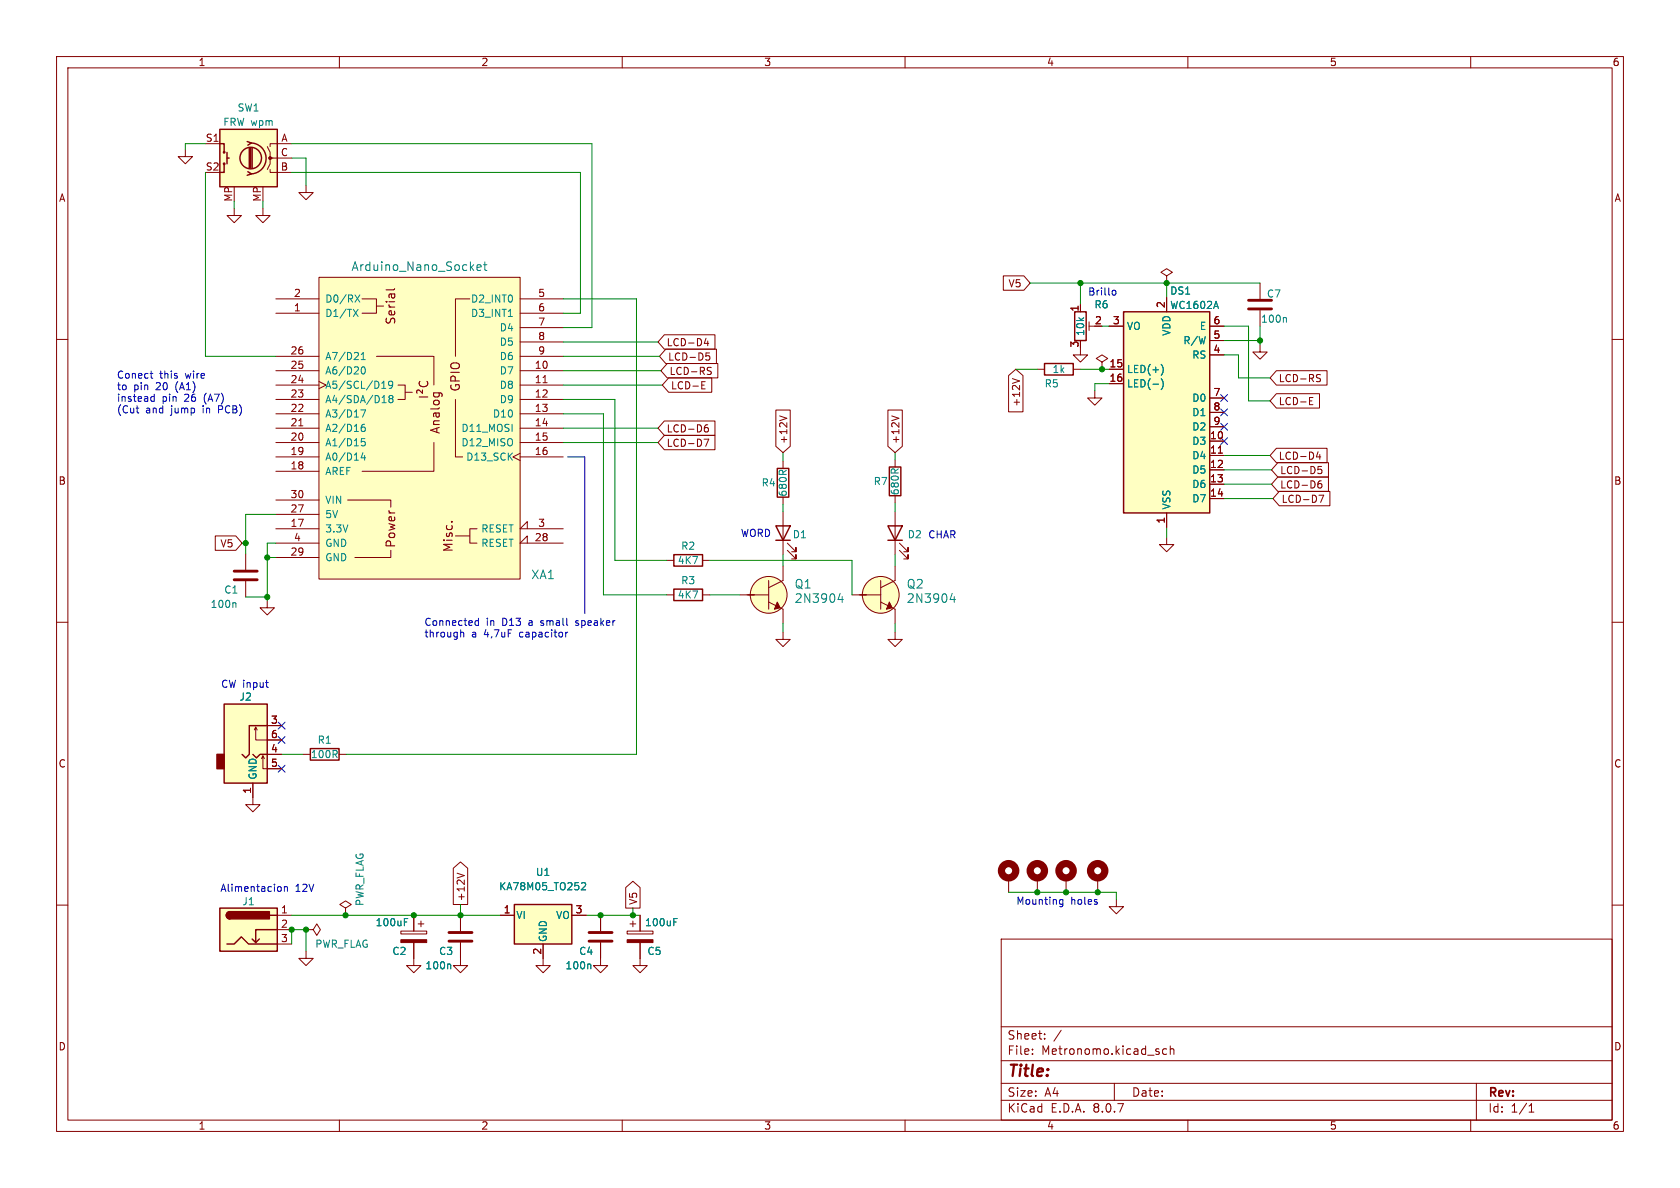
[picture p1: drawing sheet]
<svg xmlns="http://www.w3.org/2000/svg" width="297mm" height="210mm" viewBox="0 0 297 210" stroke-linecap="round" stroke-linejoin="round" font-family="sans-serif">
<g fill="none" stroke="#840000" stroke-width=".18">
<path d="M10 10h277v190h-277zM12 12h273v186h-273zM60 10v2M110 10v2M160 10v2M210 10v2M260 10v2M54.1 32.8v1.2h1.3l-1.3 1.3-1.3-1.3h1.3M10 60h2M285 60h2M10 110h2M285 110h2"/>
<path d="M44.7 141v1.2h1.3l-1.3 1.3-1.3-1.3h1.3M10 160h2M177 166h108v32h-108zM285 160h2M60 198v2M110 198v2M160 198v2M177 194.5h108M177 191.5h108M177 187.5h108M177 181.5h108M182.5 186.3v.1"/>
<path d="M182.5 185.5v.1M184.7 183.6v.1M184.7 182.8v.1M187.6 182.1l-1.3 2M197 191.5v3M206.2 185.5l-.4-.1-.3 .3v.4l.2 .2h.5M206.9 185.5l.2-.1 .4 .1v.9M206.9 184.9v1.5M210 198v2M260 198v2M261 191.5v6.5M270.3 196.6h.9"/>
<path d="M270.3 195.5l.4-.4v1.5"/>
</g>
<path d="M56.4 49h35.5v53.4h-35.5z" fill="#ffffc2"/>
<g fill="none" stroke="#840000" stroke-width=".18">
<path d="M41.4 36.8v1.3h1.3l-1.3 1.3-1.3-1.3h1.3M48.8 55.4h7.6M48.8 52.8h7.6M56.4 49h35.5v53.4h-35.5zM64 52.8h2.5v2.6h-2.5M66.5 54.1h1.3M83.1 52.8h-2.6v10.2M91.9 55.4h7.7M91.9 52.8h7.7M91.9 57.9h7.7M222.8 50v2.8M222.8 54.9v2.8"/>
<path d="M48.8 65.5h7.6M48.8 68.1h7.6M48.8 70.6h7.6M48.8 73.2h7.6M48.8 75.7h7.6M48.8 78.2h7.6M48.8 63h7.6M52.8 75.3h.7M56.4 67.4l1.3 .7-1.3 .6M66.5 63h10.2v5.1M70.4 68.1h1.2v2.5h-1.2M71.6 69.3h1.3"/>
<path d="M76.7 78.2v5.1h-12.7M80.5 70.6v10.2h1.3M91.9 65.5h7.7M91.9 68.1h7.7M91.9 70.6h7.7M91.9 73.2h7.7M91.9 75.7h7.7M91.9 78.2h7.7M91.9 63h7.7M91.9 60.5h7.7M96 67.7h.7M43.4 97.9v2.8"/>
<path d="M48.8 80.8h7.6M48.8 93.5h7.6M48.8 83.3h7.6M48.8 90.9h7.6M48.8 96h7.6M48.8 98.6h7.6M48.8 88.4h7.6M61.5 88.4h7.6v1.3M69.1 97.3v1.3h-6.4M80.5 94.7h2.6M84.3 93.5h-1.2v2.5h1.2M91.9 80.1l-1.2 .7 1.2 .6"/>
<path d="M91.9 80.8h7.7M93.2 96v-1.3l-1.3 1.3h7.7M93.2 93.5v-1.3l-1.3 1.3h7.7M43.4 102.7v2.8M47.2 106.2v1.2h1.3l-1.3 1.3-1.2-1.3h1.2M194.1 155.2v2.5M197.4 159v1.3h1.2l-1.2 1.2-1.3-1.2h1.3"/>
</g>
<path d="M69.8 51l-.2 .2h-1.3M74.1 70.2h1.5M74.2 67.4a.61 .61 0 0 0 0 .8 .61 .61 0 0 0 .8 .2 .57 .57 0 0 0 .6-.3 .57 .57 0 0 0-.1-.7M74.7 68.9v.6l-.5-.5a.31 .31 0 0 0-.5 .2v.3M76.6 69.5h1.3l.3 .2M76.7 69.5l-.1 .4M77.6 69.5l.1 .4M79.8 92.2h.1" fill="none" stroke="#840000" stroke-width=".19"/>
<g fill="none" stroke="#008484" stroke-width=".18">
<path d="M62.5 54.7l.8 1.3M62.8 52.1l.8 1.3M63.3 54.7l-.8 1.3M63.6 52.1l-.8 1.3M84.3 47.3l.8-.1-.1-.3-.5-.1-.2 .2 .1 .7h.6M85.5 46.8h.6M85.7 46.3v1.3l.4 .2M89.9 56h.7M227.2 56.1l.2 .2v.7M63.8 72.5h.8l-.5 1.2M63.9 65.3l.1-.3 .2-.2a.68 .68 0 0 1 .4 .7 .68 .68 0 0 1-.4 .6l-.2-.1-.1-.4M63.9 75.7l.2-.2h.2l.3 .2v.3l-.3 .3-.3-.1-.1-.2"/>
<path d="M63.9 63.6h.7M63.9 62.7l.3-.4v1.3M64.5 75l-.4 .1-.2 .4M64.5 77.5h-.6v.6l.1-.1 .5 .1 .1 .2-.1 .4-.2 .1-.4-.1M67.5 68.7h.7M67.5 71.2h.8M67.7 67.6l.1-.2v1.3M69 70.5l-.2 .2v.4l.2 .1 .4-.1 .1-.2v-.2l-.3-.2M69 70.5l-.2-.3 .2-.3h.2l.3 .3-.3 .3M69 70.5h.2M69.4 67.9l-.2 .3-.4-.1-.1-.2 .1-.5h.4l.2 .1a.84 .84 0 0 1-.3 1.2h-.3M64.2 80l-.3 .9h.7"/>
<path d="M64.5 80.5v.9M41.5 106.5l.2 .2v.7"/>
</g>
<path d="M220.7 53.1h4.1M220.7 54.6h4.1M41.4 101h4.1M41.4 102.5h4.1" fill="none" stroke="#840000" stroke-width=".51"/>
<circle cx="194.1" cy="153.9" r="1.27" fill="none" stroke="#840000" stroke-width="1.3"/>
<path d="M38.9 22.9h10.1v10.1h-10.1z" fill="#ffffc2"/>
<g fill="none" stroke="#840000" stroke-width=".25">
<path d="M38.9 22.9h10.1v10.1h-10.1zM38.9 25.4h.7v1.5M39.6 29v1.5h-.7M40.1 27.9h.4M40.1 26.9v2.1M43.7 25l.7 .3-.6 .4M43.8 30.4l.6 .3-.7 .3M44.1 26.2v3.5M44.3 25.3a2.73 2.73 0 0 1 2.7 2.7 2.73 2.73 0 0 1-2.7 2.7M44.3 26.2v3.5M44.6 26.2v3.5M119.1 98h5.1v2.1h-5.1z"/>
<path d="M119.1 104.1h5.1v2.1h-5.1z"/>
<circle cx="39.6" cy="29" r=".13"/>
<circle cx="39.6" cy="26.9" r=".13"/>
<circle cx="44.3" cy="27.9" r="1.9"/>
</g>
<circle cx="47.8" cy="27.9" r=".25" fill="#840000" stroke="#840000" stroke-width=".18"/>
<path d="M32.8 26.4v1.3h1.2l-1.2 1.3-1.3-1.3h1.3M36.3 25.4h2.6M47.2 25.9l.6 1v1h.5M47.8 30v.5h3.8M51.6 25.4h-3.8v.5M51.6 27.9h-3.8v1.1l-.6 1M117.9 99.1h1.2M124.2 99.1h1.3M117.9 105.2h1.2M124.2 105.2h1.3" fill="none" stroke="#840000" stroke-width=".18"/>
<path d="M198.6 55.1h15.3v35.6h-15.3z" fill="#ffffc2"/>
<path d="M190 55.1h2v5.1h-2zM198.6 55.1h15.3v35.6h-15.3zM184.7 64.3h5v2h-5zM54.9 132.3h5v2.1h-5z" fill="none" stroke="#840000" stroke-width=".25"/>
<g fill="none" stroke="#840000" stroke-width=".18">
<path d="M46.5 36.8v1.3h1.3l-1.3 1.3-1.3-1.3h1.3M191 53.8v1.3M192.5 57.7h1M192.5 56.9v1.5M196.1 57.7h2.5M206.2 48.8l1.1-.7-1.1-.6-1 .6 1 .7v1.2M206.2 50h.1M206.2 52.6v2.5M213.9 57.7h2.5M183.4 65.3h1.3M189.7 65.3h1.3M191 61.5v1.2h1.3l-1.3 1.3-1.3-1.3h1.3"/>
<path d="M193.5 69.1v1.3h1.3l-1.3 1.2-1.2-1.2h1.2M194.8 64l1-.6-1-.7-1 .7 1 .6v1.3M194.8 65.3h.1M196.1 65.3h2.5M196.1 67.8h2.5M213.9 78h2.5M213.9 62.7h2.5M213.9 60.2h2.5M213.9 70.4h2.5M213.9 72.9h2.5M213.9 75.4h2.5M222.8 61v1.2h1.2l-1.2 1.3-1.3-1.3h1.3"/>
<path d="M206.2 95v1.3h1.3l-1.3 1.2-1.2-1.2h1.2M206.2 90.7v2.5M213.9 80.5h2.5M213.9 83.1h2.5M213.9 85.6h2.5M213.9 88.1h2.5M215.4 80.1h.7M138.4 111.8v1.2h1.3l-1.3 1.3-1.2-1.3h1.2M150.6 105.2h5.1M155.7 106.4l2.5 1.3v2.5M155.7 102.6v5.1M158.2 111.8v1.2h1.3l-1.3 1.3-1.2-1.3h1.2"/>
<path d="M158.2 100.1v2.5l-2.5 1.3M53.6 133.4h1.3M59.9 133.4h1.3M178.3 155.2v2.5M183.4 155.2v2.5M188.5 155.2v2.5M61.1 160.5l1-.6-1-.6-1 .6 1 .6v1.3M61.1 161.8h.1M70.9 164.6h4.5v.5h-4.5zM73.2 166.6v4.1h1.2l-1.2 1.3-1.3-1.3h1.3M73.2 161.8v2.8M73.9 163.3h1"/>
<path d="M74.4 162.8v1M81.4 166.6v4.1h1.3l-1.3 1.3-1.3-1.3h1.3M81.4 161.8v2.8"/>
<circle cx="155.7" cy="105.2" r="3.3"/>
</g>
<path d="M205.3 64.4a1.46 1.46 0 0 1 0 1.9M205.3 66.9a1.46 1.46 0 0 1 0 2M168.3 104.9l-.3 1.1h.9M168.7 105.5v1M71.5 163h.4M71.5 162.4h.6M79.5 170.4l.2 .2v.7" fill="none" stroke="#008484" stroke-width=".18"/>
<g fill="none" stroke="#840000" stroke-width="1.3">
<circle cx="178.3" cy="153.9" r="1.27"/>
<circle cx="183.4" cy="153.9" r="1.27"/>
<circle cx="188.5" cy="153.9" r="1.27"/>
</g>
<g fill="#840000" stroke="#840000" stroke-width=".18">
<path d="M70.9 166.1h4.5v.5h-4.5z"/>
<path d="M157.2 106.4l.5 1-1 .3z"/>
</g>
<path d="M79.4 164.8h4M79.4 166.4h4" fill="none" stroke="#840000" stroke-width=".51"/>
<circle cx="155.7" cy="105.2" r="3.3" fill="#ffffc2" stroke="#ffffc2" stroke-width=".18"/>
<path d="M39.6 124.5h7.6v13.9h-7.6z" fill="#ffffc2"/>
<path d="M38.4 133.4h1.2v2.5h-1.2z" fill="#840000" stroke="#840000" stroke-width=".25"/>
<path d="M138.4 81.5v1.3M138.4 87.9v1.3M44.7 138.4v2.6M45 129l.2-.5v2.3h4.6M45.2 128.5l.3 .5M46.2 134.1l.3-.5v2.3h3.3M46.5 133.6l.2 .5M47.2 128.3h2.6M47.2 133.4h2.6" fill="none" stroke="#840000" stroke-width=".18"/>
<path d="M137.4 82.8h2v5.1h-2zM39.6 124.5h7.6v13.9h-7.6zM44.7 133.4l.6 .6 .7-.6h1.2M47.2 128.3h-3.1v5.1l-.7 .6-.6-.6" fill="none" stroke="#840000" stroke-width=".25"/>
<path d="M90.9 159.9h10.2v7h-10.2z" fill="#ffffc2"/>
<path d="M90.9 159.9h10.2v7h-10.2z" fill="none" stroke="#840000" stroke-width=".25"/>
<g fill="none" stroke="#840000" stroke-width=".18">
<path d="M130.8 105.2h5.1M135.9 106.4l2.5 1.3v2.5M135.9 102.6v5.1M138.4 100.1v2.5l-2.5 1.3M88.4 161.8h2.5M96 166.9v3.8h1.3l-1.3 1.3-1.3-1.3h1.3M101.1 161.8h2.5M106.2 166.6v4.1h1.2l-1.2 1.3-1.3-1.3h1.3M106.2 161.8v2.8"/>
<circle cx="135.9" cy="105.2" r="3.3"/>
</g>
<path d="M148.5 104.9l-.3 1.1h.9M148.9 105.5v1M102.8 156.1l.5-.1 .2 .4-.7 .9h.7M104.3 170.4l.1 .2v.7" fill="none" stroke="#008484" stroke-width=".18"/>
<path d="M104.1 164.8h4.1M104.1 166.4h4.1" fill="none" stroke="#840000" stroke-width=".51"/>
<circle cx="135.9" cy="105.2" r="3.3" fill="#ffffc2" stroke="#ffffc2" stroke-width=".18"/>
<path d="M137.4 106.4l.5 1-1 .3z" fill="#840000" stroke="#840000" stroke-width=".18"/>
<path d="M38.9 160.5h10.1v7.6h-10.1z" fill="#ffffc2"/>
<path d="M137.2 93h2.5l-1.3 2.5zM137.2 95.5h2.5M157 93h2.5l-1.3 2.5zM157 95.5h2.5M157.2 82.6h2.1v5h-2.1zM38.9 160.5h10.1v7.6h-10.1zM40.1 166.9h1.3l1.3-1.3 1.2 1.3h5.1M40.6 161.2a.64 .64 0 0 0-.6 .6 .64 .64 0 0 0 .6 .6M45.8 166l-.6 .6M47.8 161.8h1.2M49 164.3h-3.8v2.3l-.6-.6" fill="none" stroke="#840000" stroke-width=".25"/>
<g fill="#840000" stroke="#840000" stroke-width=".25">
<path d="M40.2 161.3l.4-.1v1.2a.64 .64 0 0 1-.5-.4 .64 .64 0 0 1 .1-.7z"/>
<path d="M40.6 161.2h7v1.2h-7z"/>
</g>
<g fill="none" stroke="#840000" stroke-width=".18">
<path d="M117.4 59.2h9v2.5h-9l-1.1-1.2zM124.8 59.8l-.3 .9h.8M177.4 48.8h3.6l1.1 1.2-1.1 1.3h-3.6zM191 53.8v1.3M196.1 57.7h2.5M206.2 52.6v2.5M213.9 57.7h2.5M117.4 74.4h9v2.6h-9l-1.1-1.3zM117.4 77h9v2.5h-9l-1.1-1.3zM117.7 61.7h9v2.6h-9l-1.1-1.3zM118 64.3h8.9v2.5h-8.9l-1.2-1.3zM118.2 66.8h7.6v2.5h-7.6l-1.1-1.2z"/>
<path d="M124.1 68.1h.4M124.1 68.7h.6M124.1 67.5h.6M124.5 77.6h.8l-.5 1.3M124.6 75.6h.4l.2 .2-.1 .5h-.5M124.8 62.4h.6M124.8 62.9h.5l.2 .2-.1 .5h-.6M125.1 75.1l-.4 .1M125.1 60.3v.8M125.3 65.5l.3 .2 .1 .3-.2 .2h-.3M125.3 64.9l.4 .1M137.2 72.5h2.5v6.4l-1.3 1.1-1.2-1.1z"/>
<path d="M137.8 73.5l1.3 .4M157 72.5h2.5v6.4l-1.3 1.1-1.2-1.1zM157.6 73.5l1.3 .4M178.3 66.4l1.3-1.1 1.2 1.1v6.4h-2.5zM179 66.9l1.2 .5M196.1 65.3h2.5M196.1 67.8h2.5M213.9 78h2.5M213.9 62.7h2.5M213.9 60.2h2.5M213.9 70.4h2.5M213.9 72.9h2.5"/>
<path d="M213.9 75.4h2.5M225.6 69.6h7.7v2.5h-7.7l-1.1-1.2zM225.6 79.2h9v2.6h-9l-1.1-1.3zM225.6 65.5h9v2.6h-9l-1.1-1.3zM231.5 70.9h.4M231.5 71.5h.6M231.5 70.3h.6M233 66.8l.3 .1 .1 .3-.2 .3h-.3M233 66.2l.4 .1M233 79.9l-.3 .9h.8M38.1 94.7h3.6l1.1 1.3-1.1 1.3h-3.6zM138.4 90.4v7.6"/>
<path d="M139.2 97.3l1.5 1.5v-.8v.8h-.7M139.2 96l1.5 1.5v-.7v.7h-.7M158.2 81.3v1.3M158.2 87.6v1.3M158.2 90.4v7.6M159 97.3l1.5 1.5v-.8v.8h-.7M159 96l1.5 1.5v-.7v.7h-.7M206.2 90.7v2.5M213.9 80.5h2.5M213.9 83.1h2.5M213.9 85.6h2.5M213.9 88.1h2.5"/>
<path d="M215.4 80.1h.7M225.9 84.3h9v2.6h-9l-1.1-1.3zM225.9 81.8h9v2.5h-9l-1.1-1.2zM226.2 86.9h8.9v2.5h-8.9l-1.2-1.3zM233 83l.5-.1 .2 .3-.1 .5h-.6M233 82.5h.6M233.1 85.5h.4l.2 .2-.1 .5h-.5M233.2 87.5h.8l-.5 1.3M233.3 80.3v.9M233.6 85l-.4 .1M44.7 138.4v2.6M47.2 128.3h2.6"/>
<path d="M47.2 133.4h2.6M47.2 135.9h2.6M47.2 130.8h2.6M80.1 153.5l1.3-1.1 1.3 1.1v6.4h-2.6zM80.8 154.4l1.3 .4M110.6 156.9l1.3-1.1 1.3 1.1v3.6h-2.6zM49 161.8h2.6M49 164.3h2.6M49 166.9h2.6M54.1 164.3h1.3l.6-1 .6 1-.6 1.1-.6-1.1M54.1 164.3h.1M54.1 168.1v1.3h1.3l-1.3 1.3-1.3-1.3h1.3"/>
<path d="M73.2 161.8v2.8M73.2 166.6v2.8M81.4 161.8v2.8M81.4 166.6v2.8M88.4 161.8h2.5M96 166.9v2.5M101.1 161.8h2.5M106.2 161.8v2.8M106.2 166.6v2.8M110.9 164.6h4.5v.5h-4.5zM111.4 163.3h1M111.9 162.8v1"/>
<path d="M113.2 166.6v4.1h1.2l-1.2 1.3-1.3-1.3h1.3M113.2 161.8v2.8"/>
</g>
<path d="M110.9 166.1h4.5v.5h-4.5z" fill="#840000" stroke="#840000" stroke-width=".18"/>
<path d="M205.3 64.4a1.46 1.46 0 0 1 0 1.9M205.3 66.9a1.46 1.46 0 0 1 0 2M102.8 156.1l.5-.1 .2 .4-.7 .9h.7M71.5 163h.4M71.5 162.4h.6M79.5 170.4l.2 .2v.7M104.3 170.4l.1 .2v.7M119.1 163h.4M119.1 162.4h.6" fill="none" stroke="#008484" stroke-width=".18"/>
<g fill="none" stroke="#0000c2" stroke-width=".18">
<path d="M196.7 51.4l.3-.1 .3 .3-.1 .4-.2 .2-.3-.1M24.1 72.1h.4M24.4 73h.1M26.5 66h.5M26.7 66.7l.3 .2M26.8 70.9h.5M26.8 70.2h.5M27.3 69.7v1.2M100.3 80.8h3.1v27.7M81.4 111.3v1.3M81.4 111.9l.2-.1h.3l.1 .8M84 110.3l.2 .3 .4-.1"/>
<path d="M84.6 109.3v1.3M84.6 109.8l-.4-.1-.2 .3M100 111.8v.8M100.4 111.8l-.4 .2M101.8 110.5l.1 .1M101.9 109.7l-.1 .2 .1 .2M47 120.7h.4M47.2 121.4l.2 .1M49.5 156.7l.2 .3v.3l-.2 .3M50.3 156.8l.2-.1 .3 .1v.8M50.3 156.7v.9M187.4 159.7l.1 .2 .4-.1"/>
<path d="M187.9 159v1l-.2 .3-.3-.1M187.9 159.1l-.4-.1-.1 .1"/>
</g>
<g fill="none" stroke="#008400" stroke-width=".18">
<path d="M36.3 25.4h-3.5v1M36.3 30.5v32.5h12.5M41.4 35.6v1.2M46.5 35.6v1.2M51.6 27.9h2.5v4.9M51.6 25.4h53v32.5h-5M51.6 30.5h51v24.9h-3M99.6 52.8h12.9v80.6h-51.3M182.1 50h40.7M191 50v3.8M194.8 57.7h1.3M206.2 50v2.6"/>
<path d="M216.4 57.7h4.3v13.2h3.8M222.8 57.7v3.3M99.6 63h17M99.6 73.2h7.1v32h11.2M99.6 70.6h9.1v28.5h9.2M99.6 60.5h16.7M99.6 65.5h17.2M99.6 68.1h17.5M99.6 78.2h16.7M99.6 75.7h16.7M179.6 65.3h3.8M191 65.3h5.1"/>
<path d="M196.1 67.8h-2.6v1.3M216.4 60.2h6.4M216.4 62.7h2.5v4.1h5.6M42.8 96h.6M47.2 98.6h1.6M48.8 90.9h-5.4v7M48.8 96h-1.6v10.2M125.5 99.1h25.1v6.1M138.4 80v1.5M138.4 89.2v1.2M138.4 98v2.1M158.2 80v1.3"/>
<path d="M158.2 88.9v1.5M158.2 98v2.1M206.2 93.2v1.8M216.4 88.1h8.6M216.4 85.6h8.4M216.4 80.5h8.1M216.4 83.1h8.4M43.4 105.5h3.8M125.5 105.2h5.3M138.4 110.2v1.6M158.2 110.2v1.6M49.8 133.4h3.8"/>
<path d="M81.4 159.9v1.9M178.3 157.7h19.1v1.3M51.6 166.9v-2.6h2.5v3.8M51.6 161.8h36.8M103.6 161.8h9.6M111.9 160.5v1.3"/>
</g>
<g fill="none" stroke="#000084" stroke-width=".18">
<path d="M215.8 69.7l1.2 1.3M215.8 72.3l1.2 1.2M215.8 77.4l1.2 1.2M215.8 74.8l1.2 1.2M217 69.7l-1.2 1.3M217 72.3l-1.2 1.2M217 77.4l-1.2 1.2M217 74.8l-1.2 1.2M49.2 130.2l1.2 1.2M49.2 135.3l1.2 1.2M49.2 127.7l1.2 1.2M50.4 130.2l-1.2 1.2"/>
<path d="M50.4 135.3l-1.2 1.2M50.4 127.7l-1.2 1.2"/>
</g>
<g fill="#008400" stroke="#008400" stroke-width=".18">
<circle cx="222.8" cy="60.2" r=".46"/>
<circle cx="206.2" cy="50" r=".46"/>
<circle cx="191" cy="50" r=".46"/>
<circle cx="43.4" cy="96" r=".46"/>
<circle cx="47.2" cy="105.5" r=".46"/>
<circle cx="106.2" cy="161.8" r=".46"/>
<circle cx="111.9" cy="161.8" r=".46"/>
<circle cx="54.1" cy="164.3" r=".46"/>
<circle cx="51.6" cy="164.3" r=".46"/>
<circle cx="73.2" cy="161.8" r=".46"/>
<circle cx="81.4" cy="161.8" r=".46"/>
<circle cx="61.1" cy="161.8" r=".46"/>
<circle cx="194.1" cy="157.7" r=".46"/>
<circle cx="194.8" cy="65.3" r=".46"/>
<circle cx="183.4" cy="157.7" r=".46"/>
<circle cx="188.5" cy="157.7" r=".46"/>
<circle cx="47.2" cy="98.6" r=".46"/>
</g>
<text font-size="2.8" fill="#840000" x="178" y="190.9">Title:</text>
<g font-size="2.1" fill="#008484">
<text x="62" y="48.1">Arduino_Nano_Socket</text>
<text x="93.8" y="102.6">XA1</text>
<text x="140.4" y="104.2">Q1</text>
<text x="140.4" y="106.8">2N3904</text>
<text x="160.2" y="104.2">Q2</text>
<text x="160.2" y="106.8">2N3904</text>
</g>
<g font-size="2.1" fill="#840000">
<text x="70.1" y="57.5" transform="rotate(-90 70.1 57.5)">Serial</text>
<text x="81.6" y="69.4" transform="rotate(-90 81.6 69.4)">GPIO</text>
<text x="78" y="76.8" transform="rotate(-90 78 76.8)">Analog</text>
<text x="70.1" y="97" transform="rotate(-90 70.1 97)">Power</text>
<text x="80.3" y="97.7" transform="rotate(-90 80.3 97.7)">Misc.</text>
<text x="178" y="184">Sheet:</text>
<text x="178" y="186.7">File:</text>
<text x="184.1" y="186.7">Metronomo.kicad_sch</text>
<text x="178" y="196.9">KiCad</text>
<text x="178" y="194.1">Size:</text>
<text x="184.7" y="194.1">A4</text>
<text x="185.7" y="196.9">E.D.A.</text>
<text x="193.3" y="196.9">8.0.7</text>
<text x="200" y="194.1">Date:</text>
<text x="263" y="194.3">Rev:</text>
<text x="263" y="196.9">Id:</text>
<text x="267.1" y="196.9">1/1</text>
</g>
<g font-size="1.8" fill="#840000">
<text x="35" y="11.9">1</text>
<text x="85" y="11.9">2</text>
<text x="135" y="11.9">3</text>
<text x="185" y="11.9">4</text>
<text x="235" y="11.9">5</text>
<text x="285" y="11.9">6</text>
<text x="36.3" y="25.1">S1</text>
<text x="49.6" y="27.7">C</text>
<text x="49.6" y="25.1">A</text>
<text x="10.3" y="35.9">A</text>
<text x="36.3" y="30.2">S2</text>
<text x="41.1" y="35.8" transform="rotate(-90 41.1 35.8)">MP</text>
<text x="46.2" y="35.8" transform="rotate(-90 46.2 35.8)">MP</text>
<text x="49.6" y="30.2">B</text>
<text x="285.3" y="35.9">A</text>
<text x="51.9" y="52.6">2</text>
<text x="95.1" y="52.6">5</text>
<text x="178.2" y="51">V5</text>
<text x="51.9" y="55.1">1</text>
<text x="95.1" y="55.1">6</text>
<text x="95.1" y="57.7">7</text>
<text x="190.8" y="55.2" transform="rotate(-90 190.8 55.2)">1</text>
<text x="193.5" y="57.4">2</text>
<text x="196.7" y="57.4">3</text>
<text x="206" y="54.6" transform="rotate(-90 206 54.6)">2</text>
<text x="214.4" y="59.9">5</text>
<text x="214.4" y="57.4">6</text>
<text x="51.3" y="65.3">25</text>
<text x="51.3" y="62.7">26</text>
<text x="94.4" y="65.3">10</text>
<text x="95.1" y="60.2">8</text>
<text x="95.1" y="62.7">9</text>
<text x="117.8" y="61.4">LCD-D4</text>
<text x="118" y="63.9">LCD-D5</text>
<text x="190.8" y="61.5" transform="rotate(-90 190.8 61.5)">3</text>
<text x="196" y="65">15</text>
<text x="214.4" y="62.5">4</text>
<text x="51.3" y="70.4">23</text>
<text x="51.3" y="67.8">24</text>
<text x="94.4" y="67.8">11</text>
<text x="94.4" y="70.4">12</text>
<text x="118.3" y="66.5">LCD-RS</text>
<text x="118.5" y="69">LCD-E</text>
<text x="180.5" y="72" transform="rotate(-90 180.5 72)">+12V</text>
<text x="196" y="67.6">16</text>
<text x="214.4" y="70.1">7</text>
<text x="226" y="71.8">LCD-E</text>
<text x="226" y="67.8">LCD-RS</text>
<text x="51.3" y="78">20</text>
<text x="51.3" y="75.4">21</text>
<text x="51.3" y="72.9">22</text>
<text x="94.4" y="72.9">13</text>
<text x="94.4" y="75.4">14</text>
<text x="94.4" y="78">15</text>
<text x="117.8" y="76.6">LCD-D6</text>
<text x="213.8" y="77.7">10</text>
<text x="214.4" y="72.6">8</text>
<text x="214.4" y="75.2">9</text>
<text x="51.3" y="83.1">18</text>
<text x="51.3" y="80.5">19</text>
<text x="94.4" y="80.5">16</text>
<text x="117.8" y="79.2">LCD-D7</text>
<text x="139.4" y="78.6" transform="rotate(-90 139.4 78.6)">+12V</text>
<text x="159.2" y="78.6" transform="rotate(-90 159.2 78.6)">+12V</text>
<text x="213.8" y="80.3">11</text>
<text x="213.8" y="82.8">12</text>
<text x="226" y="81.5">LCD-D4</text>
<text x="10.3" y="85.9">B</text>
<text x="51.3" y="88.1">30</text>
<text x="213.8" y="85.3">13</text>
<text x="213.8" y="87.9">14</text>
<text x="226.2" y="86.6">LCD-D6</text>
<text x="226.2" y="84">LCD-D5</text>
<text x="226.5" y="89.1">LCD-D7</text>
<text x="285.3" y="85.9">B</text>
<text x="51.3" y="93.2">17</text>
<text x="51.3" y="90.7">27</text>
<text x="51.9" y="95.8">4</text>
<text x="94.4" y="95.8">28</text>
<text x="95.1" y="93.2">3</text>
<text x="206" y="92.7" transform="rotate(-90 206 92.7)">1</text>
<text x="38.9" y="97">V5</text>
<text x="51.3" y="98.3">29</text>
<text x="47.8" y="128">3</text>
<text x="47.8" y="130.6">6</text>
<text x="10.3" y="135.9">C</text>
<text x="47.8" y="133.1">4</text>
<text x="47.8" y="135.6">5</text>
<text x="285.3" y="135.9">C</text>
<text x="44.4" y="140.4" transform="rotate(-90 44.4 140.4)">1</text>
<text x="49.6" y="161.5">1</text>
<text x="82.4" y="159.4" transform="rotate(-90 82.4 159.4)">+12V</text>
<text x="89" y="161.5">1</text>
<text x="101.7" y="161.5">3</text>
<text x="112.8" y="160.1" transform="rotate(-90 112.8 160.1)">V5</text>
<text x="49.6" y="164.1">2</text>
<text x="49.6" y="166.6">3</text>
<text x="95.8" y="168.9" transform="rotate(-90 95.8 168.9)">2</text>
<text x="10.3" y="185.9">D</text>
<text x="285.3" y="185.9">D</text>
<text x="35" y="199.9">1</text>
<text x="85" y="199.9">2</text>
<text x="135" y="199.9">3</text>
<text x="185" y="199.9">4</text>
<text x="235" y="199.9">5</text>
<text x="285" y="199.9">6</text>
</g>
<g font-size="1.8" fill="#008484">
<text x="39.4" y="22.5">FRW wpm</text>
<text x="41.9" y="19.9">SW1</text>
<text x="57.4" y="53.7">D0/RX</text>
<text x="83.2" y="53.7">D2_INT0</text>
<text x="206.8" y="52.3">DS1</text>
<text x="223.9" y="52.8">C7</text>
<text x="57.4" y="56.2">D1/TX</text>
<text x="83.2" y="56.2">D3_INT1</text>
<text x="88.2" y="58.8">D4</text>
<text x="191.9" y="59.5" transform="rotate(-90 191.9 59.5)">10k</text>
<text x="193.4" y="54.7">R6</text>
<text x="199.1" y="58.5">VO</text>
<text x="206.8" y="54.8">WC1602A</text>
<text x="207.1" y="59.5" transform="rotate(-90 207.1 59.5)">VDD</text>
<text x="212" y="58.5">E</text>
<text x="222.8" y="57.3">100n</text>
<text x="57.4" y="63.9">A7/D21</text>
<text x="88.2" y="61.3">D5</text>
<text x="88.2" y="63.9">D6</text>
<text x="209.1" y="61.1">R/W</text>
<text x="210.7" y="63.6">RS</text>
<text x="57.4" y="71.5">A4/SDA/D18</text>
<text x="57.4" y="68.9">A5/SCL/D19</text>
<text x="57.4" y="66.4">A6/D20</text>
<text x="88.2" y="66.4">D7</text>
<text x="88.2" y="68.9">D8</text>
<text x="88.2" y="71.5">D9</text>
<text x="184.6" y="68.7">R5</text>
<text x="186" y="66.1">1k</text>
<text x="199.1" y="66.1">LED(+)</text>
<text x="199.1" y="68.7">LED(-)</text>
<text x="210.7" y="71.2">D0</text>
<text x="57.4" y="76.6">A2/D16</text>
<text x="57.4" y="74">A3/D17</text>
<text x="81.5" y="76.6">D11_MOSI</text>
<text x="87" y="74">D10</text>
<text x="210.7" y="73.8">D1</text>
<text x="210.7" y="76.3">D2</text>
<text x="57.4" y="81.6">A0/D14</text>
<text x="57.4" y="79.1">A1/D15</text>
<text x="81.5" y="79.1">D12_MISO</text>
<text x="82.3" y="81.6">D13_SCK</text>
<text x="210.7" y="78.8">D3</text>
<text x="210.7" y="81.4">D4</text>
<text x="210.7" y="83.9">D5</text>
<text x="57.4" y="84.2">AREF</text>
<text x="57.4" y="89.3">VIN</text>
<text x="134.5" y="86.2">R4</text>
<text x="139.3" y="87.9" transform="rotate(-90 139.3 87.9)">680R</text>
<text x="154.4" y="86">R7</text>
<text x="159.1" y="87.6" transform="rotate(-90 159.1 87.6)">680R</text>
<text x="210.7" y="86.5">D6</text>
<text x="210.7" y="89">D7</text>
<text x="57.4" y="94.3">3.3V</text>
<text x="57.4" y="91.8">5V</text>
<text x="85" y="94.3">RESET</text>
<text x="140.1" y="95.4">D1</text>
<text x="160.4" y="95.4">D2</text>
<text x="207.1" y="90.2" transform="rotate(-90 207.1 90.2)">VSS</text>
<text x="57.4" y="99.4">GND</text>
<text x="57.4" y="96.9">GND</text>
<text x="85" y="96.9">RESET</text>
<text x="119.7" y="99.9">4K7</text>
<text x="120.3" y="97.4">R2</text>
<text x="37.1" y="107.7">100n</text>
<text x="39.6" y="105.1">C1</text>
<text x="119.7" y="106">4K7</text>
<text x="120.3" y="103.5">R3</text>
<text x="42.2" y="124.1">J2</text>
<text x="56.1" y="131.7">R1</text>
<text x="45.6" y="137.9" transform="rotate(-90 45.6 137.9)">GND</text>
<text x="54.9" y="134.2">100R</text>
<text x="94.6" y="155">U1</text>
<text x="42.8" y="160.2">J1</text>
<text x="64.5" y="160.3" transform="rotate(-90 64.5 160.3)">PWR_FLAG</text>
<text x="88.1" y="157.6">KA78M05_TO252</text>
<text x="55.6" y="167.7">PWR_FLAG</text>
<text x="66.3" y="163.9">100uF</text>
<text x="91.2" y="162.7">VI</text>
<text x="96.9" y="166.6" transform="rotate(-90 96.9 166.6)">GND</text>
<text x="98.2" y="162.7">VO</text>
<text x="113.9" y="163.9">100uF</text>
<text x="69.3" y="169">C2</text>
<text x="75.1" y="171.6">100n</text>
<text x="77.5" y="169">C3</text>
<text x="99.9" y="171.6">100n</text>
<text x="102.3" y="169">C4</text>
<text x="114.4" y="169">C5</text>
</g>
<g font-size="1.8" fill="#0000c2">
<text x="192.3" y="52.3">Brillo</text>
<text x="20.6" y="67.1">Conect</text>
<text x="20.6" y="69.2">to</text>
<text x="20.6" y="71.2">instead</text>
<text x="23.6" y="69.2">pin</text>
<text x="27.7" y="69.2">20</text>
<text x="28.2" y="67.1">this</text>
<text x="28.6" y="71.2">pin</text>
<text x="31.3" y="69.2">(A1)</text>
<text x="32.7" y="71.2">26</text>
<text x="32.9" y="67.1">wire</text>
<text x="36.3" y="71.2">(A7)</text>
<text x="20.6" y="73.3">(Cut</text>
<text x="25.7" y="73.3">and</text>
<text x="30.4" y="73.3">jump</text>
<text x="36.1" y="73.3">in</text>
<text x="39" y="73.3">PCB)</text>
<text x="130.9" y="95">WORD</text>
<text x="164" y="95.3">CHAR</text>
<text x="74.9" y="110.8">Connected</text>
<text x="74.9" y="112.9">through</text>
<text x="83.4" y="112.9">a</text>
<text x="85.7" y="112.9">4,7uF</text>
<text x="86" y="110.8">in</text>
<text x="88.9" y="110.8">D13</text>
<text x="92.1" y="112.9">capacitor</text>
<text x="93.7" y="110.8">a</text>
<text x="96.1" y="110.8">small</text>
<text x="102.4" y="110.8">speaker</text>
<text x="39" y="121.7">CW input</text>
<text x="38.9" y="157.7">Alimentacion</text>
<text x="52.2" y="157.7">12V</text>
<text x="179.6" y="160">Mounting</text>
<text x="189.3" y="160">holes</text>
</g>
</svg>
